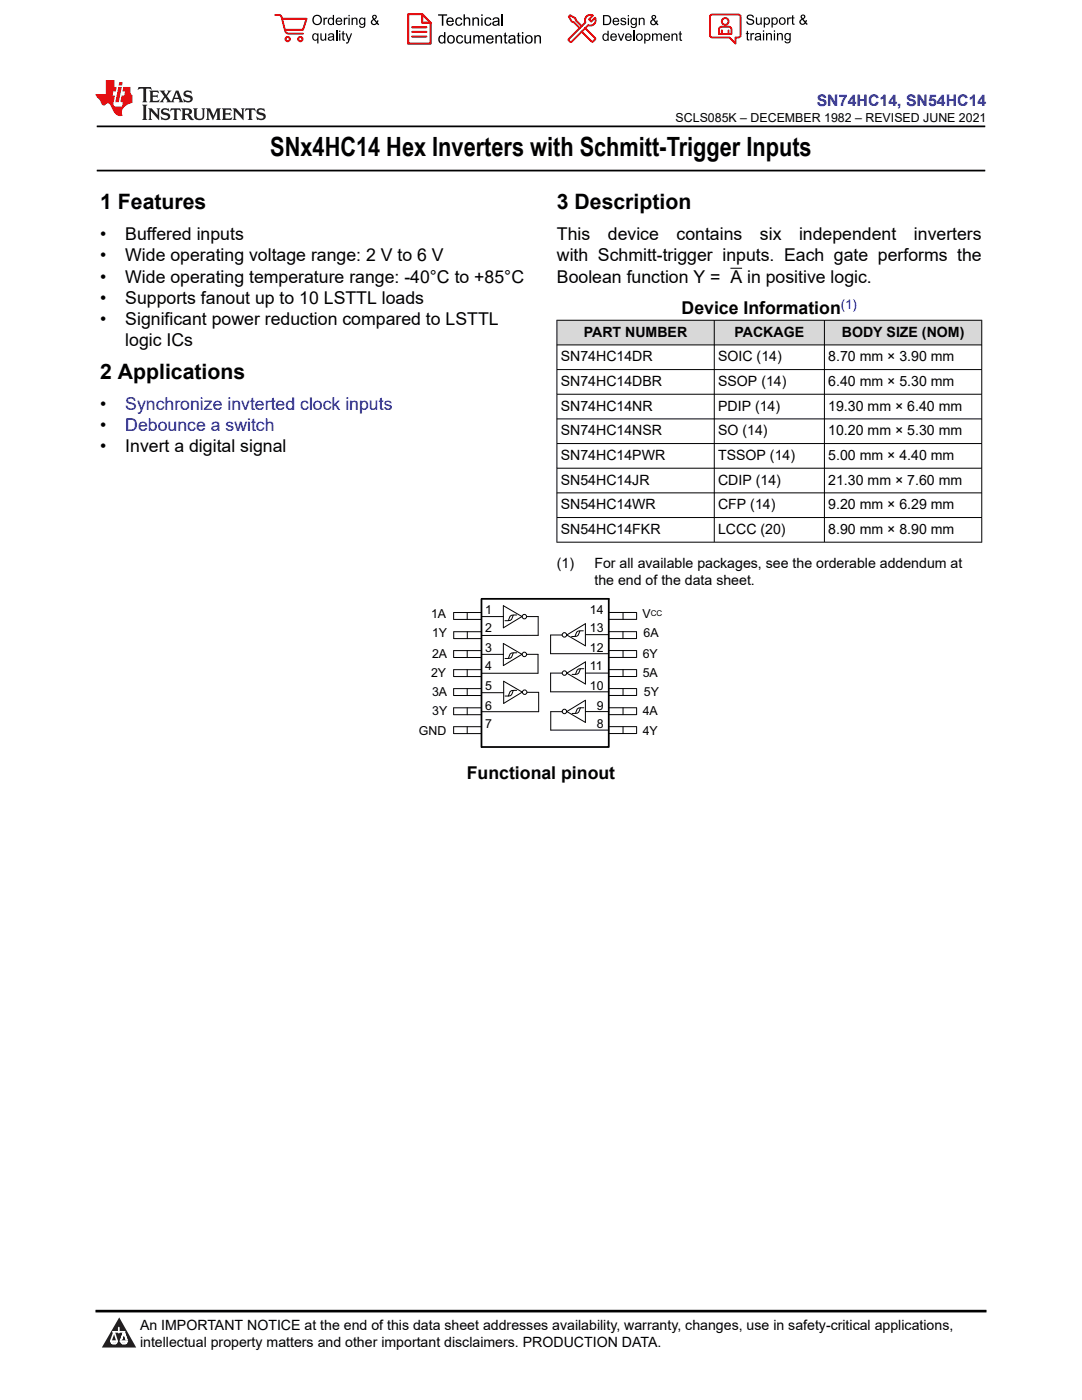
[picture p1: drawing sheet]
<svg xmlns="http://www.w3.org/2000/svg" width="216mm" height="279mm" viewBox="0 0 216 279" stroke-linecap="round" stroke-linejoin="round" font-family="sans-serif">
<path d="M19.3 25.2h177.3M19.3 34h177.3" fill="none" stroke="#000" stroke-width=".35"/>
<path d="M145.7 53.5h2.4" fill="none" stroke="#000" stroke-width=".2"/>
<g fill="#d8d8d8">
<path d="M111.1 63.9h84.8v4.9h-84.8z" fill-rule="evenodd"/>
<path d="M111.2 64h31.3v4.8h-31.3z" fill-rule="evenodd"/>
<path d="M142.6 64h21.8v4.8h-21.8z" fill-rule="evenodd"/>
<path d="M164.6 64h31.2v4.8h-31.2z" fill-rule="evenodd"/>
</g>
<g fill="none" stroke="#000" stroke-width=".2">
<path d="M111.1 63.9h84.9M111.1 68.8h84.9M111.1 73.8h84.9M111.1 78.7h84.9M111.1 63.9v44.4M142.5 63.9v44.4M164.5 63.9v44.4M195.9 63.9v44.4M111.1 83.6h84.9M111.1 88.5h84.9M111.1 93.4h84.9M111.1 98.4h84.9"/>
<path d="M111.1 103.3h84.9M111.1 108.2h84.9M90.5 122.2v1.4M90.5 129.8v1.4M90.5 133.6v1.4M90.5 137.4v1.4M90.5 126.1v1.3M90.6 123.6h5.4M90.6 129.8h5.4M90.6 131.2h5.4M90.6 133.6h5.4M90.6 137.4h5.4"/>
<path d="M90.6 122.2h5.4M90.6 135h5.4M90.6 138.8h5.4M90.6 126.1h5.5M90.6 127.4h5.5M93.2 122.2v1.4M93.2 129.8v1.4M93.2 133.6v1.4M93.2 137.4v1.4M93.2 126.1v1.3M96.1 123.1h4.3M96.1 130.6h4.3"/>
<path d="M96.1 138.2h4.4M100.4 120.9l3.8 2.1-3.8 2.3zM100.4 128.4l3.8 2.2-3.8 2.2zM100.5 136v4.4l3.7-2.3-3.7-2.1M102.4 122.7l-.3 .9-.3 .2-1 .1M102.4 130.3l-.3 .9-.3 .1-1 .1M102.4 137.8l-.3 .9-.3 .1-1 .1M103.1 122.7l-1.1 .1-.2 .2-.4 .9M103.1 130.3h-1.1l-.2 .2-.4 .9M103.1 137.8h-1.1l-.2 .2-.4 .9M105.1 130.6h2.3v3.8h-11.2M105.1 123.1h2.3v3.7h-11.3"/>
<path d="M105.2 138.2h2.3v3.8h-11.4M109.9 134.3h2.2M109.9 126.7h2.2M109.9 126.8v3.7h11.6M109.9 134.3v3.8h11.6M113.1 126.7l3.7-2.2v4.4zM113.1 134.3l3.7-2.2v4.4zM115.7 125.9l-.4 .9-.2 .2h-1M115.8 133.5l-.4 .9-.2 .1-1 .1M116.4 125.9l-1.1 .1-.2 .1-.4 .9M116.5 133.5h-1.1l-.2 .2-.4 .9M116.8 134.3h4.7"/>
<path d="M116.9 126.7h4.4M121.5 126.1h5.5M121.5 127.4h5.5M121.5 122.2h5.5M121.5 123.6h5.5M121.5 129.8h5.5M121.5 131.2h5.5M121.5 133.6h5.5M121.5 135h5.5M121.5 137.4h5.5M121.5 138.8h5.5M124.3 126.1v1.3"/>
<path d="M124.3 122.2v1.4M124.3 129.8v1.4M124.3 133.6v1.4M124.3 137.4v1.4M127 126.1v1.3M127 122.2v1.4M127 129.8v1.4M127 133.6v1.4M127 137.4v1.4M90.5 141.3v1.3M90.5 145v1.4M90.6 141.3h5.4"/>
<path d="M90.6 142.6h5.4M90.6 145h5.4M90.6 146.4h5.4M93.2 141.3v1.3M93.2 145v1.4M112.2 142h-2.3v3.7h11.6M113.1 142l3.7-2.2v4.4zM115.8 141.3l-.4 .8-.2 .2-1 .1M116.5 141.3h-1.1l-.2 .2-.4 .9M116.8 142h4.7M121.5 141.2h5.5M121.5 142.6h5.5"/>
<path d="M121.5 145h5.5M121.5 146.4h5.5M124.3 141.2v1.4M124.3 145v1.4M127 141.2v1.4M127 145v1.4"/>
<circle cx="104.6" cy="123.1" r=".45"/>
<circle cx="104.6" cy="130.6" r=".45"/>
<circle cx="104.7" cy="138.1" r=".45"/>
<circle cx="112.6" cy="126.7" r=".45"/>
<circle cx="112.6" cy="134.3" r=".45"/>
<circle cx="112.6" cy="142" r=".45"/>
</g>
<path d="M96.1 119.5v29.6M96.1 119.5h25.4v29.6h-25.4" fill="none" stroke="#000" stroke-width=".35"/>
<path d="M0 0h215.9v23.8h-215.9z" fill-rule="evenodd" fill="#fff"/>
<path d="M27.7 17.4l-.2 .6 .5-.3h.6v.2v2.1l-.2 .4h1l-.2-.4v-2.1v-.2h.5l.5 .3-.1-.6zM29.8 18.1l.2 .4v1.5l-.2 .4h1.9l.1-.6a1.08 1.08 0 0 1-1.3 .2v-.7h.6l.4 .2v-.6l-.4 .2h-.6v-.6l.2-.1a1 1 0 0 1 1 .2l-.1-.5zM31.8 18.1l1 1.1-1 1.2h.9l-.2-.2 .4-.7 .5 .7-.2 .2h1.6l-.2-.2 .1-.4h1l.1 .4-.1 .2h.9l-.2-.3-.8-2h-.5l-1 2.2-.8-1.1 .9-1.1h-.8l.2 .2-.5 .7-.3-.7 .1-.2zM35.2 18.5l.4 1h-.8zM36.8 18.2a.65 .65 0 0 0-.2 .8 .65 .65 0 0 0 .6 .4l.7 .2 .1 .2a.79 .79 0 0 1-.7 .4 .79 .79 0 0 1-.7-.5l.1 .7 .2-.1a.93 .93 0 0 0 1.1 .1 .93 .93 0 0 0 .4-1 1.46 1.46 0 0 0-1.2-.6l-.1-.3a1.09 1.09 0 0 1 1.2 .2l-.2-.6-.1 .1-.6-.2zM28.4 20.9l.2 .4v2.3l-.2 .3h1l-.2-.3v-2.3l.2-.4zM29.6 21.6l.2 .4v1.6l-.2 .3h.8l-.3-.3v-1.4l1.7 1.8v-2l.2-.4h-.8l.2 .2 .1 1.1-1.2-1.3zM32.3 21.8a.65 .65 0 0 0-.2 .7 .65 .65 0 0 0 .7 .4l.6 .2 .1 .2a.79 .79 0 0 1-.7 .4 .79 .79 0 0 1-.7-.5l.1 .7 .2-.1a.93 .93 0 0 0 1.1 .1 .93 .93 0 0 0 .4-.9 1.46 1.46 0 0 0-1.2-.6l-.1-.4a1.09 1.09 0 0 1 1.2 .2l-.2-.6-.1 .1-.6-.1zM34.1 21.6l-.1 .7a.63 .63 0 0 1 .7-.4l.1 1.7-.3 .3h1l-.2-.3v-1.7a.66 .66 0 0 1 .8 .4l-.1-.7zM36.2 21.6l.2 .4v1.6l-.2 .3h.9l-.2-.2v-.7h.5l.1 .2a.79 .79 0 0 0 1.2 .6l-1-.9a.61 .61 0 0 0 .6-.6 .61 .61 0 0 0-.5-.6zM36.9 21.9h.2a.47 .47 0 0 1 .5 .1 .47 .47 0 0 1 .1 .5l-.2 .2h-.6zM38.5 21.6l.2 .2a2.27 2.27 0 0 0 .4 2 1.04 1.04 0 0 0 1.7-.7v-1.3l.2-.2h-.8l.2 .4v1.1a.6 .6 0 0 1-.6 .6 .6 .6 0 0 1-.6-.6v-1.1l.3-.4zM41.1 21.6l.2 .4v1.6l-.2 .3h.7l-.2-.3v-1.5l.9 1.9 .8-1.9v1.5l-.2 .3h1l-.3-.3v-1.6l.3-.4h-.8l-.7 1.5-.7-1.5zM44.3 21.6l.2 .4v1.6l-.2 .3h1.9l.1-.5a1.09 1.09 0 0 1-1.3 .1v-.6h.6l.4 .1v-.6l-.4 .2h-.6v-.6l.2-.1a1.01 1.01 0 0 1 1 .3l-.1-.6zM46.4 21.6l.3 .4v1.6l-.3 .3h.8l-.2-.3v-1.4l1.6 1.8v-2l.2-.4h-.7l.2 .2v1.1l-1.2-1.3zM49 21.6l-.1 .7a.63 .63 0 0 1 .8-.4v1.7l-.3 .3h1l-.2-.3v-1.7a.66 .66 0 0 1 .8 .4l-.1-.7zM51.4 21.8a.65 .65 0 0 0-.2 .7 .65 .65 0 0 0 .6 .4l.6 .2 .2 .2a.79 .79 0 0 1-.8 .4 .79 .79 0 0 1-.6-.5l.1 .7 .2-.1a.93 .93 0 0 0 1 .1 .93 .93 0 0 0 .5-.9 1.46 1.46 0 0 0-1.3-.6l-.1-.4a1.09 1.09 0 0 1 1.3 .2l-.2-.6-.2 .1-.5-.1z" fill="#231f20"/>
<path d="M21.1 16v2.8h-2v.3l.9 1a.95 .95 0 0 0 .9 .9 .59 .59 0 0 1 .6-.4 .59 .59 0 0 1 .5 .4l.4 .8a1.59 1.59 0 0 0 2.1 1.3 1.61 1.61 0 0 1 1-2.2l1-.4-.1-1.5a1.59 1.59 0 0 1-.4-1.6h-1.4l-.2 .9h.5l-.1 .8h-.5l-.2 1v.2l.4 .1-.2 .9h-.6a.73 .73 0 0 1-1.1-.7l.3-1.5h-.5l.2-.8h.5l.2-.9h-.5v-1.4zM23.6 17.4l-.6 3h.7l.6-3zM23.8 16.4l-.1 .7h.7l.1-.7z" fill="#ed1c24"/>
<g fill="#000">
<path d="M62.3 4a1 1 0 0 1 2 0 1 1 0 0 1-2 0zM62.8 3.4a.78 .78 0 0 0-.1 1.1 .78 .78 0 0 0 1.1 .1 .78 .78 0 0 0 .1-1.1 .78 .78 0 0 0-1.1-.1z" fill-rule="evenodd"/>
<path d="M62.5 6.8l.4-.2 .4 .3v-.2h.2v2h-.2v-.7a.68 .68 0 0 1-.9-.1 .68 .68 0 0 1 0-.9zM62.6 7a.51 .51 0 0 0-.1 .6 .51 .51 0 0 0 .7 .2 .51 .51 0 0 0 .1-.7 .51 .51 0 0 0-.7-.1z" fill-rule="evenodd"/>
<path d="M64.5 3.5h.3v.3l.1-.3h.3l.1 .1-.1 .2a.32 .32 0 0 0-.3 0 .32 .32 0 0 0-.1 .4v.8h-.3z" fill-rule="evenodd"/>
<path d="M63.9 6.7h.3v.8a.36 .36 0 0 0 .3 .4 .36 .36 0 0 0 .4-.5v-.7h.2v1.4h-.2v-.2a.51 .51 0 0 1-.6 .2 .51 .51 0 0 1-.4-.5z" fill-rule="evenodd"/>
<path d="M65.6 3.7l.4-.2 .4 .2v-.7h.3v2h-.3v-.2a.7 .7 0 0 1-1-.1 .7 .7 0 0 1 .2-1zM65.8 3.8a.51 .51 0 0 0-.1 .7 .51 .51 0 0 0 .6 .2 .51 .51 0 0 0 .1-.7 .51 .51 0 0 0-.6-.2z" fill-rule="evenodd"/>
<path d="M65.6 6.8a.66 .66 0 0 1 .8-.1 .66 .66 0 0 1 .3 .8v.6h-.2l-.1-.2a.52 .52 0 0 1-.7 .2 .52 .52 0 0 1-.2-.6l.3-.2a.42 .42 0 0 0 .6-.3l-.3-.2-.3 .1-.1 .2h-.3zM65.7 7.6a.35 .35 0 0 0 .3 .4 .35 .35 0 0 0 .4-.4v-.2z" fill-rule="evenodd"/>
<path d="M67.7 6.1h.2v.3h-.2zM67.7 6.7h.2v1.4h-.2z" fill-rule="evenodd"/>
<path d="M67.1 3.7a.68 .68 0 0 1 .9-.1 .68 .68 0 0 1 .3 .7h-1.1a.42 .42 0 0 0 .3 .5 .42 .42 0 0 0 .5-.3h.3a.73 .73 0 0 1-1.1 .4 .73 .73 0 0 1-.1-1.2zM67.4 3.8l-.2 .3h.8l-.2-.4z" fill-rule="evenodd"/>
<path d="M68.6 3.5h.2v.3l.2-.3h.3l.1 .1-.1 .2a.32 .32 0 0 0-.4 0 .32 .32 0 0 0-.1 .4v.8h-.2z" fill-rule="evenodd"/>
<path d="M68.3 6.3l.3-.1v.5h.2v.1h-.2v.9l.3 .4a.36 .36 0 0 1-.4 0 .36 .36 0 0 1-.2-.4v-.9h-.1v-.1h.1z" fill-rule="evenodd"/>
<path d="M68.9 6.7h.3l.4 1.1 .4-1.1h.3l-.6 1.4a.51 .51 0 0 1-.6 .6l-.1-.3h.3l.2-.3z" fill-rule="evenodd"/>
<path d="M69.5 3h.3v.3h-.3zM69.5 3.5h.3v1.5h-.3z" fill-rule="evenodd"/>
<path d="M70.2 3.5h.2v.2a.52 .52 0 0 1 .6-.2 .52 .52 0 0 1 .3 .6v.9h-.2v-.9a.34 .34 0 0 0-.3-.4 .34 .34 0 0 0-.4 .3v1h-.2z" fill-rule="evenodd"/>
<path d="M71.8 3.7l.4-.2 .5 .2v-.2h.2v1.3a.64 .64 0 0 1-.5 .8 .64 .64 0 0 1-.7-.5h.2a.41 .41 0 0 0 .5 .2 .41 .41 0 0 0 .2-.5 .69 .69 0 0 1-.9-.1 .69 .69 0 0 1 .1-1zM72 3.8a.5 .5 0 0 0-.1 .7 .5 .5 0 0 0 .7 .1 .5 .5 0 0 0 .1-.6 .5 .5 0 0 0-.7-.2z" fill-rule="evenodd"/>
<path d="M74.4 3.1a.47 .47 0 0 1 .7 .1 .47 .47 0 0 1-.3 .7l.4 .4 .1-.3 .2 .1-.1 .4 .3 .3-.2 .2-.3-.3a.63 .63 0 0 1-1 .1 .63 .63 0 0 1 .3-1l-.3-.4zM74.5 3.4a.27 .27 0 0 0 .5 0 .27 .27 0 0 0-.5 0zM74.4 4.1a.4 .4 0 0 0 0 .6 .4 .4 0 0 0 .6-.1l-.4-.6z" fill-rule="evenodd"/>
<path d="M87.4 2.9h1.8v.2h-.7v2h-.3v-2h-.8z" fill-rule="evenodd"/>
<path d="M87.6 7.2l.5-.2 .5 .2v-.8h.3v2.3h-.3v-.2a.76 .76 0 0 1-1-.1 .76 .76 0 0 1-.1-1zM87.9 7.4a.58 .58 0 0 0-.2 .7 .58 .58 0 0 0 .8 .2 .58 .58 0 0 0 .1-.7 .58 .58 0 0 0-.7-.2z" fill-rule="evenodd"/>
<path d="M89.5 7.2a.81 .81 0 0 1 1.1 .1 .81 .81 0 0 1-.2 1.2 .81 .81 0 0 1-1.1-.2l-.1-.7zM89.6 7.4a.57 .57 0 0 0 0 .8 .57 .57 0 0 0 .8 0 .57 .57 0 0 0 0-.7 .57 .57 0 0 0-.8-.1z" fill-rule="evenodd"/>
<path d="M89.3 3.7a.77 .77 0 0 1 .9-.2 .77 .77 0 0 1 .4 .9h-1.3a.48 .48 0 0 0 .4 .5 .48 .48 0 0 0 .6-.3h.3a.83 .83 0 0 1-1.3 .4 .83 .83 0 0 1 0-1.3zM89.5 3.8l-.2 .4h1l-.3-.5z" fill-rule="evenodd"/>
<path d="M91 3.7a.7 .7 0 0 1 1.2 .3h-.2a.45 .45 0 0 0-.6-.3 .45 .45 0 0 0-.3 .6 .45 .45 0 0 0 .3 .6 .45 .45 0 0 0 .6-.4l.3 .1a.76 .76 0 0 1-1.1 .5 .76 .76 0 0 1-.3-1.1z" fill-rule="evenodd"/>
<path d="M91.2 7.2a.7 .7 0 0 1 1.2 .3l-.3 .1a.45 .45 0 0 0-.5-.4 .45 .45 0 0 0-.3 .7 .45 .45 0 0 0 .3 .6 .45 .45 0 0 0 .6-.4h.2a.76 .76 0 0 1-1 .5 .76 .76 0 0 1-.4-1.1z" fill-rule="evenodd"/>
<path d="M92.5 2.9h.3v.8a.59 .59 0 0 1 .7-.2 .59 .59 0 0 1 .3 .6v1h-.2v-1a.4 .4 0 0 0-.5-.4 .4 .4 0 0 0-.3 .5v.9h-.3z" fill-rule="evenodd"/>
<path d="M92.7 7h.2v.9a.41 .41 0 0 0 .5 .6 .41 .41 0 0 0 .3-.6v-.9h.3v1.7h-.3v-.3a.58 .58 0 0 1-.7 .3 .58 .58 0 0 1-.3-.7z" fill-rule="evenodd"/>
<path d="M94.3 3.5h.2v.2a.59 .59 0 0 1 .7-.2 .59 .59 0 0 1 .4 .6v1h-.3v-1a.41 .41 0 0 0-.4-.4 .41 .41 0 0 0-.4 .5v.9h-.2z" fill-rule="evenodd"/>
<path d="M94.4 7h.3v.3a.56 .56 0 0 1 1 0 .54 .54 0 0 1 .6-.3 .54 .54 0 0 1 .4 .5v1.2h-.3v-1.1a.34 .34 0 0 0-.3-.4 .34 .34 0 0 0-.4 .3v1.2h-.3v-1.1a.38 .38 0 0 0-.5-.3 .38 .38 0 0 0-.2 .5v.9h-.3z" fill-rule="evenodd"/>
<path d="M96 2.9h.3v.3h-.3zM96 3.5h.3v1.6h-.3z" fill-rule="evenodd"/>
<path d="M96.8 3.7a.7 .7 0 0 1 1.3 .3h-.3a.45 .45 0 0 0-.6-.3 .45 .45 0 0 0-.3 .6 .45 .45 0 0 0 .3 .6 .45 .45 0 0 0 .6-.4l.3 .1a.76 .76 0 0 1-1.1 .5 .76 .76 0 0 1-.3-1.1z" fill-rule="evenodd"/>
<path d="M97.2 7.2a.77 .77 0 0 1 .9-.1 .77 .77 0 0 1 .4 .8h-1.2a.48 .48 0 0 0 .3 .6 .48 .48 0 0 0 .6-.4l.3 .1a.83 .83 0 0 1-1.3 .3 .83 .83 0 0 1 0-1.3zM97.4 7.4l-.1 .3h.9l-.2-.4z" fill-rule="evenodd"/>
<path d="M98.8 7h.3v.3a.59 .59 0 0 1 .7-.3 .59 .59 0 0 1 .4 .7v1h-.3v-1a.41 .41 0 0 0-.5-.5 .41 .41 0 0 0-.3 .6v.9h-.3z" fill-rule="evenodd"/>
<path d="M98.4 3.7a.74 .74 0 0 1 1-.2 .74 .74 0 0 1 .3 .9v.7h-.3v-.2a.59 .59 0 0 1-.8 .3 .59 .59 0 0 1-.3-.8l1.1-.3a.42 .42 0 0 0-.4-.4 .42 .42 0 0 0-.5 .3h-.2zM98.6 4.5a.36 .36 0 0 0 .2 .5 .36 .36 0 0 0 .5-.2l.1-.5z" fill-rule="evenodd"/>
<path d="M100.7 6.6l.2-.1v.5h.3v.2h-.3v1l.1 .2h.2l.1 .3a.41 .41 0 0 1-.5-.1 .41 .41 0 0 1-.1-.4v-1h-.2v-.2h.2z" fill-rule="evenodd"/>
<path d="M101.6 7.2a.74 .74 0 0 1 .9-.2 .74 .74 0 0 1 .3 1l.1 .7h-.3v-.2a.59 .59 0 0 1-.8 .2 .59 .59 0 0 1-.3-.8l1-.3a.42 .42 0 0 0-.3-.4 .42 .42 0 0 0-.5 .3h-.3zM101.8 8.1a.36 .36 0 0 0 .1 .5 .36 .36 0 0 0 .5-.3l.2-.4z" fill-rule="evenodd"/>
<path d="M103.3 6.6l.3-.1v.5h.3v.2h-.3v1l.1 .2h.2v.3a.41 .41 0 0 1-.5-.1 .41 .41 0 0 1-.1-.4v-1h-.2v-.2h.2z" fill-rule="evenodd"/>
<path d="M104.1 6.4h.3v.3h-.3zM104.1 7h.3v1.7h-.3z" fill-rule="evenodd"/>
<path d="M105 7.2a.81 .81 0 0 1 1.1 .1 .81 .81 0 0 1-.1 1.2 .81 .81 0 0 1-1.2-.2v-.7zM105.2 7.4a.57 .57 0 0 0-.1 .8 .57 .57 0 0 0 .8 0 .57 .57 0 0 0 0-.7 .57 .57 0 0 0-.7-.1z" fill-rule="evenodd"/>
<path d="M106.6 7h.3v.3a.59 .59 0 0 1 .7-.3 .59 .59 0 0 1 .4 .7v1h-.3v-1a.41 .41 0 0 0-.5-.5 .41 .41 0 0 0-.3 .6v.9h-.3z" fill-rule="evenodd"/>
<path d="M120.3 3h.7a1 1 0 0 1 1 1 1 1 0 0 1-1 1h-.7zM120.6 3.2v1.6h.4a.77 .77 0 0 0 .7-.8 .77 .77 0 0 0-.7-.8z" fill-rule="evenodd"/>
<path d="M120.4 6.9l.4-.2 .4 .2v-.8h.3v2h-.3v-.1a.7 .7 0 0 1-.9-.2 .7 .7 0 0 1 .1-.9zM120.6 7a.51 .51 0 0 0-.1 .7 .51 .51 0 0 0 .6 .1 .51 .51 0 0 0 .1-.6 .51 .51 0 0 0-.6-.2z" fill-rule="evenodd"/>
<path d="M122 6.9a.68 .68 0 0 1 .8-.2 .68 .68 0 0 1 .3 .8h-1.1a.42 .42 0 0 0 .3 .5 .42 .42 0 0 0 .5-.3h.3a.73 .73 0 0 1-1.1 .3 .73 .73 0 0 1 0-1.1zM122.2 7l-.2 .3h.8l-.2-.4z" fill-rule="evenodd"/>
<path d="M122.4 3.7a.68 .68 0 0 1 .8-.1 .68 .68 0 0 1 .4 .8h-1.1a.42 .42 0 0 0 .3 .4 .42 .42 0 0 0 .5-.3l.3 .1a.73 .73 0 0 1-1.2 .3 .73 .73 0 0 1 0-1.2zM122.6 3.8l-.1 .3h.8l-.2-.3z" fill-rule="evenodd"/>
<path d="M123.9 3.7l.1-.1a.62 .62 0 0 1 .9 .3l-.2 .1a.29 .29 0 0 0-.3-.3 .29 .29 0 0 0-.3 .3l.1 .1a.58 .58 0 0 1 .6 .1 .58 .58 0 0 1 .1 .6 .67 .67 0 0 1-1.1-.2l.2-.1a.33 .33 0 0 0 .4 .4 .33 .33 0 0 0 .3-.4 .71 .71 0 0 1-.9-.6z" fill-rule="evenodd"/>
<path d="M123.3 6.7h.2l.4 1.2 .4-1.2h.3l-.6 1.4h-.2z" fill-rule="evenodd"/>
<path d="M125.3 3h.2v.3h-.2zM125.3 3.6h.2v1.4h-.2z" fill-rule="evenodd"/>
<path d="M124.9 6.9a.68 .68 0 0 1 .8-.2 .68 .68 0 0 1 .4 .8h-1.1a.42 .42 0 0 0 .3 .5 .42 .42 0 0 0 .5-.3h.3a.73 .73 0 0 1-1.2 .3 .73 .73 0 0 1 0-1.1zM125.1 7l-.1 .3h.8l-.2-.4z" fill-rule="evenodd"/>
<path d="M126 3.7l.4-.2 .4 .2v-.1h.3v1.2a.64 .64 0 0 1-.5 .8 .64 .64 0 0 1-.8-.5l.3 .1a.41 .41 0 0 0 .5 .2 .41 .41 0 0 0 .2-.6 .69 .69 0 0 1-.9-.1 .69 .69 0 0 1 .1-1zM126.2 3.9a.5 .5 0 0 0-.1 .6 .5 .5 0 0 0 .6 .2 .5 .5 0 0 0 .2-.7 .5 .5 0 0 0-.7-.1z" fill-rule="evenodd"/>
<path d="M126.9 7.4a.73 .73 0 0 1 1.4 0 .73 .73 0 0 1-1.4 0zM127.3 7a.5 .5 0 0 0-.1 .7 .5 .5 0 0 0 .7 0 .5 .5 0 0 0 0-.6 .5 .5 0 0 0-.6-.1z" fill-rule="evenodd"/>
<path d="M127.5 3.6h.2v.2a.52 .52 0 0 1 .6-.3 .52 .52 0 0 1 .3 .6v.9h-.2v-.9a.34 .34 0 0 0-.3-.4 .34 .34 0 0 0-.4 .3v1h-.2z" fill-rule="evenodd"/>
<path d="M128.5 6.7h.3v.2a.67 .67 0 0 1 .9 0 .67 .67 0 0 1 0 .9 .55 .55 0 0 1-.9 .2v.7h-.3zM128.9 7a.5 .5 0 0 0-.1 .7 .5 .5 0 0 0 .6 .1 .5 .5 0 0 0 .2-.6 .5 .5 0 0 0-.7-.2z" fill-rule="evenodd"/>
<path d="M130.1 6.7h.2v.2a.49 .49 0 0 1 .9 0l.4-.2a.42 .42 0 0 1 .5 .4v1h-.3v-.9a.3 .3 0 0 0-.2-.3 .3 .3 0 0 0-.4 .2v1h-.2v-.9a.33 .33 0 0 0-.5-.3 .33 .33 0 0 0-.2 .5v.7h-.2z" fill-rule="evenodd"/>
<path d="M130.1 3.1a.47 .47 0 0 1 .8 .1 .47 .47 0 0 1-.3 .7l.3 .4 .1-.2h.3l-.2 .5 .3 .3-.2 .2-.3-.3a.63 .63 0 0 1-1 .1 .63 .63 0 0 1 .3-1l-.2-.5zM130.2 3.5a.27 .27 0 0 0 .5 0 .27 .27 0 0 0-.5 0zM130.2 4.1a.4 .4 0 0 0 0 .7 .4 .4 0 0 0 .6-.2l-.5-.6z" fill-rule="evenodd"/>
<path d="M132.5 6.9a.68 .68 0 0 1 .9-.2 .68 .68 0 0 1 .3 .8h-1.1a.42 .42 0 0 0 .3 .5 .42 .42 0 0 0 .5-.3h.3a.73 .73 0 0 1-1.1 .3 .73 .73 0 0 1-.1-1.1zM132.7 7l-.1 .3h.8l-.2-.4z" fill-rule="evenodd"/>
<path d="M134 6.7h.2v.2a.52 .52 0 0 1 .6-.2 .52 .52 0 0 1 .4 .6v.8h-.3v-.8a.34 .34 0 0 0-.2-.4 .34 .34 0 0 0-.4 .2l-.1 1h-.2z" fill-rule="evenodd"/>
<path d="M135.6 6.3l.2-.1v.5h.3v.2h-.3v.8l.3 .4a.36 .36 0 0 1-.4 0 .36 .36 0 0 1-.1-.4v-.8h-.2v-.2h.2z" fill-rule="evenodd"/>
<path d="M149.2 3a.8 .8 0 0 1 1.2 .5h-.2a.44 .44 0 0 0-.5-.4 .44 .44 0 0 0-.4 .5l.2 .1a.9 .9 0 0 1 1 .8 .84 .84 0 0 1-.9 .5 .84 .84 0 0 1-.7-.7h.3a.52 .52 0 0 0 .5 .5 .52 .52 0 0 0 .5-.6l-.2-.1a.85 .85 0 0 1-1-.8z" fill-rule="evenodd"/>
<path d="M149 6.3l.3-.2v.5h.2v.2h-.2v.9l.2 .4a.36 .36 0 0 1-.4-.1 .36 .36 0 0 1-.1-.4v-.8h-.2v-.2h.2z" fill-rule="evenodd"/>
<path d="M149.7 6.6h.3v.2l.1-.2h.3l.1 .1-.1 .2a.32 .32 0 0 0-.3 0 .32 .32 0 0 0-.1 .4v.8h-.3z" fill-rule="evenodd"/>
<path d="M150.7 6.8a.66 .66 0 0 1 .9-.2 .66 .66 0 0 1 .3 .9v.6h-.2l-.1-.2a.52 .52 0 0 1-.7 .2 .52 .52 0 0 1-.2-.7l.2-.1a.42 .42 0 0 0 .7-.3l-.3-.2h-.3l-.1 .3-.3-.1zM150.9 7.5a.35 .35 0 0 0 .3 .5 .35 .35 0 0 0 .4-.4v-.3z" fill-rule="evenodd"/>
<path d="M150.8 3.5h.3v.8a.36 .36 0 0 0 .3 .5 .36 .36 0 0 0 .4-.5v-.8h.2v1.4h-.2v-.2a.51 .51 0 0 1-.6 .3 .51 .51 0 0 1-.4-.6z" fill-rule="evenodd"/>
<path d="M152.2 6.1h.3v.2h-.3zM152.2 6.6h.3v1.5h-.3z" fill-rule="evenodd"/>
<path d="M152.4 3.5h.2v.2a.67 .67 0 0 1 .9 0 .67 .67 0 0 1 .1 .9 .55 .55 0 0 1-1 .2v.7h-.2zM152.7 3.8a.5 .5 0 0 0-.1 .7 .5 .5 0 0 0 .7 .1 .5 .5 0 0 0 .1-.6 .5 .5 0 0 0-.7-.2z" fill-rule="evenodd"/>
<path d="M152.9 6.6h.2v.2a.52 .52 0 0 1 .6-.2 .52 .52 0 0 1 .3 .6v.9h-.2v-.9a.34 .34 0 0 0-.3-.4 .34 .34 0 0 0-.4 .2v1.1h-.2z" fill-rule="evenodd"/>
<path d="M153.9 3.5h.3v.2a.67 .67 0 0 1 .9 0 .67 .67 0 0 1 0 .9 .55 .55 0 0 1-.9 .2v.7h-.3zM154.3 3.8a.5 .5 0 0 0-.1 .7 .5 .5 0 0 0 .6 .1 .5 .5 0 0 0 .2-.6 .5 .5 0 0 0-.7-.2z" fill-rule="evenodd"/>
<path d="M154.4 6.1h.3v.2h-.3zM154.4 6.6h.3v1.5h-.3z" fill-rule="evenodd"/>
<path d="M155 6.6h.3v.2a.52 .52 0 0 1 .6-.2 .52 .52 0 0 1 .3 .6v.9h-.2v-.9a.34 .34 0 0 0-.3-.4 .34 .34 0 0 0-.4 .2v1.1h-.3z" fill-rule="evenodd"/>
<path d="M155.4 4.2a.75 .75 0 0 1 1.5 0 .75 .75 0 0 1-1.5 0zM155.8 3.8a.5 .5 0 0 0-.1 .7 .5 .5 0 0 0 .8 0 .5 .5 0 0 0 0-.7 .5 .5 0 0 0-.7 0z" fill-rule="evenodd"/>
<path d="M156.7 6.8l.4-.2 .5 .2v-.2h.2v1.3a.64 .64 0 0 1-.5 .7 .64 .64 0 0 1-.8-.4h.3a.41 .41 0 0 0 .5 .2 .41 .41 0 0 0 .2-.5 .69 .69 0 0 1-.9-.1 .69 .69 0 0 1 .1-1zM156.9 6.9a.5 .5 0 0 0-.1 .7 .5 .5 0 0 0 .6 .1 .5 .5 0 0 0 .2-.7 .5 .5 0 0 0-.7-.1z" fill-rule="evenodd"/>
<path d="M157.1 3.5h.2v.2l.1-.2h.3h.2l-.1 .3a.32 .32 0 0 0-.4 0 .32 .32 0 0 0-.1 .4v.7h-.2z" fill-rule="evenodd"/>
<path d="M158 3.1l.3-.1v.5h.2v.2h-.2v.8l.3 .4a.36 .36 0 0 1-.4 0 .36 .36 0 0 1-.2-.4v-.8h-.1v-.2h.1z" fill-rule="evenodd"/>
<path d="M159.9 3a.47 .47 0 0 1 .7 .1 .47 .47 0 0 1-.3 .7l.4 .5 .1-.3h.2l-.1 .5 .3 .3-.2 .2-.3-.3a.63 .63 0 0 1-1 .1 .63 .63 0 0 1 .3-1l-.3-.5zM160 3.4a.27 .27 0 0 0 .5 0 .27 .27 0 0 0-.5 0zM159.9 4.1a.4 .4 0 0 0 0 .6 .4 .4 0 0 0 .6-.2l-.4-.6z" fill-rule="evenodd"/>
</g>
<path d="M67.2 6.1v2M126.5 6.1v2" fill="none" stroke="#000" stroke-width=".25"/>
<g fill="none" stroke="#de0000" stroke-width=".37">
<path d="M54.9 3h.9a1.19 1.19 0 0 1 .6 1.2l.6 2.1a.85 .85 0 0 0 1 .4h2.5M56.3 3.7h4.9l-.7 2.2h-3.6M116.1 5.2l-1.2-1.1-.1-.5-1-.6-.3 .3 .6 1 .5 .2 1.1 1.1M116.8 5.6l1.9 2v.3l-.4 .4h-.3l-1.9-2zM116.8 5.6l.6-.6a1.07 1.07 0 0 0 1.2-.2 1.07 1.07 0 0 0 .1-1.3l-.7 .8-.5-.4 .8-.8a1.07 1.07 0 0 0-1.2 .2 1.07 1.07 0 0 0-.3 1.2l-3.3 3.3v.3l.3 .3h.2l2.1-2.1M141.7 3.1l.4-.2h5.3l.3 .2 .1 3.9-.2 .4-.8 .1v1.2l-1.3-1.2h-3.4l-.4-.2zM143.5 5.6l.5-.3 1.7 .1 .2 .5v.9h-2.4zM144 6.1v.7M145.4 6.1v.7"/>
<circle cx="57.4" cy="7.8" r=".44"/>
<circle cx="59.9" cy="7.8" r=".44"/>
<circle cx="144.7" cy="4.3" r=".67"/>
</g>
<path d="M100.2 2.9v2.2" fill="none" stroke="#000" stroke-width=".28"/>
<path d="M81.4 2.8h2.8v1.7h1.7v4.2h-4.5zM82.3 6.4h2.8M82.3 5.4h2.8M82.3 7.3h2.8M84.2 2.8l1.7 1.7" fill="none" stroke="#de0000" stroke-width=".42"/>
<path d="M0 261.4h215.9v18h-215.9z" fill-rule="evenodd" fill="#fff"/>
<path d="M23.8 262.9l3.4 6h-6.9z" fill="#231f20"/>
<path d="M22.1 267.7h1.3l-.4 .5h-.3a.55 .55 0 0 1-.6-.5z" fill-rule="evenodd" fill="#fff"/>
<path d="M22.1 267.7h1.3l-.4 .5h-.3a.55 .55 0 0 1-.6-.5z" fill="none" stroke="#231f20" stroke-width=".34"/>
<path d="M22.1 267.7h1.3l-.4 .5h-.5zM22.6 265.8h.1M22.6 265.8h2.3zM23.7 265.9h.1M23.7 264.9v1zM24 267.7h.1" fill="none" stroke="#fff" stroke-width=".34"/>
<path d="M24.7 265.8l-.7 1.9z" fill="#fff"/>
<path d="M24.7 265.8l-.7 1.9z" fill="none" stroke="#fff" stroke-width=".34"/>
<path d="M24.7 265.8l.7 1.9z" fill="#fff"/>
<path d="M24.7 265.8l.7 1.9zM25.3 267.7h.1" fill="none" stroke="#fff" stroke-width=".34"/>
<path d="M22.8 265.8l-.7 1.9z" fill="#fff"/>
<path d="M22.8 265.8l-.7 1.9z" fill="none" stroke="#fff" stroke-width=".34"/>
<path d="M22.8 265.8l.6 1.9z" fill="#fff"/>
<path d="M22.8 265.8l.6 1.9z" fill="none" stroke="#fff" stroke-width=".34"/>
<path d="M24.1 267.7h1.3a.65 .65 0 0 1-.6 .5 .65 .65 0 0 1-.7-.5z" fill-rule="evenodd" fill="#fff"/>
<path d="M24.1 267.7h1.3a.65 .65 0 0 1-.6 .5 .65 .65 0 0 1-.7-.5z" fill="none" stroke="#231f20" stroke-width=".34"/>
<path d="M24 267.7h.1M24.1 267.7h1.3l-.4 .5h-.5z" fill="none" stroke="#fff" stroke-width=".34"/>
<path d="M19 261.7h177.8" fill="none" stroke="#000" stroke-width=".53"/>
<text font-size="5.3" x="53.9" y="31.2">SNx4HC14 Hex Inverters with Schmitt-Trigger Inputs</text>
<g font-size="4.2">
<text x="20" y="41.8">1 Features</text>
<text x="111.1" y="41.8">3 Description</text>
<text x="20" y="75.7">2 Applications</text>
</g>
<g font-size="3.5">
<text x="20" y="47.9">•</text>
<text x="25" y="47.9">Buffered inputs</text>
<text x="111.1" y="47.9">This</text>
<text x="121.3" y="47.9">device</text>
<text x="135" y="47.9">contains</text>
<text x="151.6" y="47.9">six</text>
<text x="159.4" y="47.9">independent</text>
<text x="182.4" y="47.9">inverters</text>
<text x="20" y="52.2">•</text>
<text x="25" y="52.2">Wide operating voltage range: 2 V to 6 V</text>
<text x="111.1" y="52.2">with Schmitt-trigger inputs. Each gate performs the</text>
<text x="20" y="56.4">•</text>
<text x="25" y="56.4">Wide operating temperature range: -40°C to +85°C</text>
<text x="111.1" y="56.4">Boolean function Y = A in positive logic.</text>
<text x="20" y="60.6">•</text>
<text x="20" y="64.9">•</text>
<text x="25" y="60.6">Supports fanout up to 10 LSTTL loads</text>
<text x="25" y="64.9">Significant power reduction compared to LSTTL</text>
<text x="136" y="62.8">Device Information</text>
<text x="25" y="69.1">logic ICs</text>
<text x="20" y="81.8">•</text>
<text x="20" y="86">•</text>
<text x="20" y="90.3">•</text>
<text x="25" y="90.3">Invert a digital signal</text>
<text x="93.2" y="155.5">Functional pinout</text>
</g>
<g font-size="3.5" fill="#00f">
<text x="25" y="81.8">Synchronize invterted clock inputs</text>
<text x="25" y="86">Debounce a switch</text>
</g>
<text font-size="3.2" fill="#00f" x="163" y="21.1">SN74HC14, SN54HC14</text>
<g font-size="2.8">
<text x="116.5" y="67.2">PART NUMBER</text>
<text x="146.6" y="67.2">PACKAGE</text>
<text x="168" y="67.2">BODY SIZE (NOM)</text>
<text x="111.9" y="72.1">SN74HC14DR</text>
<text x="111.9" y="77">SN74HC14DBR</text>
<text x="143.3" y="72.1">SOIC (14)</text>
<text x="143.3" y="77">SSOP (14)</text>
<text x="165.3" y="72.1">8.70 mm × 3.90 mm</text>
<text x="165.3" y="77">6.40 mm × 5.30 mm</text>
<text x="111.9" y="82">SN74HC14NR</text>
<text x="143.3" y="82">PDIP (14)</text>
<text x="165.3" y="82">19.30 mm × 6.40 mm</text>
<text x="111.9" y="86.9">SN74HC14NSR</text>
<text x="143.3" y="86.9">SO (14)</text>
<text x="165.3" y="86.9">10.20 mm × 5.30 mm</text>
<text x="111.9" y="91.8">SN74HC14PWR</text>
<text x="143.3" y="91.8">TSSOP (14)</text>
<text x="165.3" y="91.8">5.00 mm × 4.40 mm</text>
<text x="111.9" y="96.7">SN54HC14JR</text>
<text x="111.9" y="101.6">SN54HC14WR</text>
<text x="143.3" y="96.7">CDIP (14)</text>
<text x="143.3" y="101.6">CFP (14)</text>
<text x="165.3" y="96.7">21.30 mm × 7.60 mm</text>
<text x="165.3" y="101.6">9.20 mm × 6.29 mm</text>
<text x="111.9" y="106.6">SN54HC14FKR</text>
<text x="143.3" y="106.6">LCCC (20)</text>
<text x="165.3" y="106.6">8.90 mm × 8.90 mm</text>
<text x="111.1" y="113.4">(1)</text>
<text x="118.6" y="113.4">For all available packages, see the orderable addendum at</text>
<text x="118.6" y="116.7">the end of the data sheet.</text>
<text x="27.9" y="268.9">intellectual property matters and other important disclaimers. PRODUCTION DATA.</text>
<text x="27.9" y="265.5">An IMPORTANT NOTICE at the end of this data sheet addresses availability, warranty, changes, use in safety-critical applications,</text>
</g>
<text font-size="2.6" fill="#00f" x="167.8" y="61.6">(1)</text>
<g font-size="2.5">
<text x="134.8" y="24.3">SCLS085K – DECEMBER 1982 – REVISED JUNE 2021</text>
<text x="86" y="123.3">1A</text>
<text x="96.8" y="122.5">1</text>
<text x="117.7" y="122.5">14</text>
<text x="128.2" y="123.3">V</text>
<text x="86.2" y="127.2">1Y</text>
<text x="86.2" y="131.2">2A</text>
<text x="96.8" y="126.2">2</text>
<text x="96.8" y="130.2">3</text>
<text x="117.7" y="126.2">13</text>
<text x="117.7" y="130.2">12</text>
<text x="128.2" y="131.2">6Y</text>
<text x="128.4" y="127.2">6A</text>
<text x="86" y="135.1">2Y</text>
<text x="96.8" y="133.7">4</text>
<text x="96.8" y="137.7">5</text>
<text x="117.7" y="133.7">11</text>
<text x="117.7" y="137.7">10</text>
<text x="128.2" y="135.1">5A</text>
<text x="86.2" y="138.9">3A</text>
<text x="86.3" y="142.7">3Y</text>
<text x="96.8" y="141.7">6</text>
<text x="119.1" y="141.7">9</text>
<text x="128.2" y="142.7">4A</text>
<text x="128.5" y="138.9">5Y</text>
<text x="83.6" y="146.6">GND</text>
<text x="96.8" y="145.3">7</text>
<text x="119.1" y="145.3">8</text>
<text x="128.2" y="146.6">4Y</text>
</g>
<text font-size="1.6" x="129.9" y="122.8">CC</text>
</svg>
